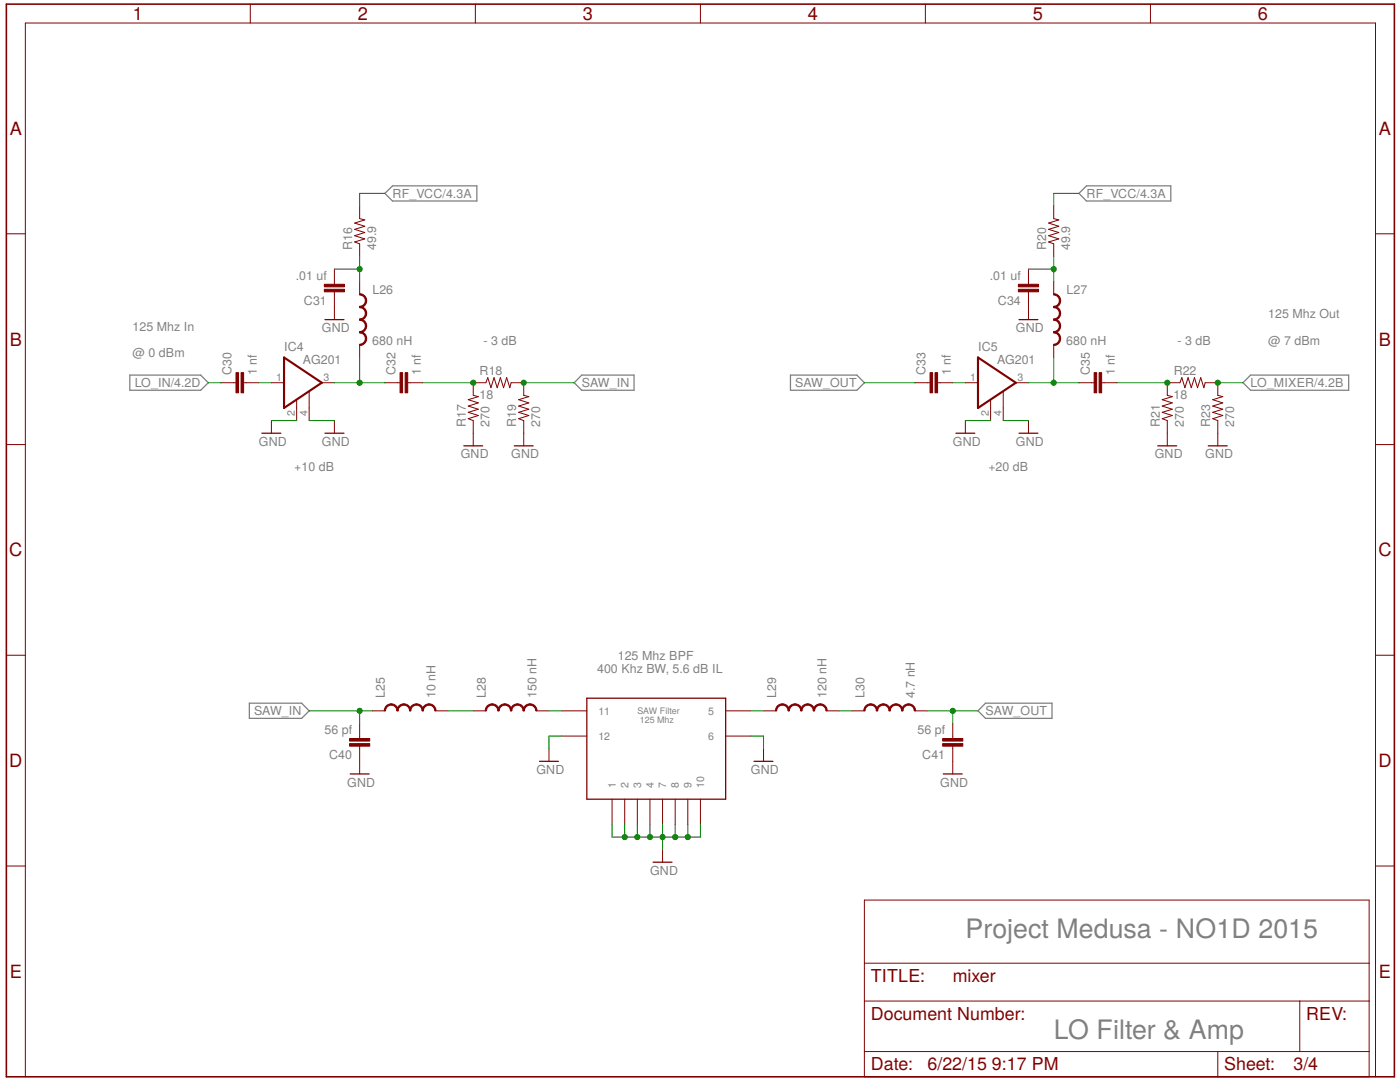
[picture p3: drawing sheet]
<svg xmlns="http://www.w3.org/2000/svg" width="279mm" height="216mm" viewBox="0 0 279 216" stroke-linecap="round" stroke-linejoin="round" font-family="sans-serif">
<path d="M76.8 38.6l1.5-1.5h16.9v3h-16.9zM215.3 38.6l1.5-1.5h16.9v3h-16.9zM25.9 74.8h14.1l1.6 1.6-1.6 1.5h-14.1zM116.1 74.8h10.4v3.1h-10.4l-1.5-1.5zM157.8 74.8h13.2l1.5 1.6-1.5 1.5h-13.2zM249.6 74.8h19.6v3.1h-19.6l-1.5-1.5zM49.8 140.3h10.4l1.5 1.5-1.5 1.5h-10.4zM196.7 140.3h13.3v3h-13.3l-1.5-1.5z" fill="none" stroke="#808080" stroke-width=".25"/>
<path d="M56.7 71.3l7.5 5.1-7.5 5zM195.2 71.3l7.5 5.1-7.5 5z" fill="none" stroke="#800000" stroke-width=".42"/>
<g fill="none" stroke="#800000" stroke-width=".2">
<path d="M50 .8v3.8M94.9 .8v3.8M139.8 .8v3.8M184.7 .8v3.8M229.6 .8v3.8M1.3 46.7h3.8M66.7 53.7v3M66.7 58.2v5.6M71.8 41.1v2.5l1 .3-2 .6 2 .6-2 .7 2 .6-2 .6 2 .7-2 .6 1 .4v2.5M71.8 56.2v2.5M205.3 53.7v3M205.3 58.2v5.6"/>
<path d="M210.3 41.1v2.5l1 .3-2 .6 2 .6-2 .7 2 .6-2 .6 2 .7-2 .6 1 .4v2.5M210.3 56.2v2.5M274.5 46.7h3.8M44.1 76.4h3M48.6 76.4h3M54.2 76.4h2.5M59.2 79.9v4M61.7 78.3v5.6M64.2 76.4h2.5M71.8 68.8v2.5M76.8 76.4h3M81.3 76.4h3.1"/>
<path d="M182.6 76.4h3M187.1 76.4h3M192.7 76.4h2.5M197.7 79.9v4M200.2 78.3v5.6M202.7 76.4h2.6M210.3 68.8v2.5M215.3 76.4h3.1M219.9 76.4h3M1.3 88.7h3.8M54.2 83.9v2.5M66.7 83.9v2.5"/>
<path d="M94.4 89v-5.1l-.9-.4 2-.6-2-.6 2-.6-2-.7 2-.6-2-.6 2-.7-1.1-.2v-2.5h2.6l.3-1 .7 2 .6-2 .6 2 .7-2 .6 2 .6-2 .6 2 .3-1h2.5v2.5l1 .2-2 .7 2 .6-2 .6 2 .7-2 .6 2 .6-2 .6 1 .4v5.1M192.7 83.9v2.5M205.3 83.9v2.5M233 89v-5.1l-1.1-.4 2.1-.6-2.1-.6 2.1-.6-2.1-.7 2.1-.6-2.1-.6 2.1-.7-1-.2v-2.5h2.5l.4-1 .6 2 .6-2 .6 2 .7-2 .6 2 .6-2 .7 2 .2-1h2.5v2.5l1 .2-2 .7 2 .6-2 .6 2 .7-2 .6 2 .6-2 .6 1 .4v5.1M274.5 88.7h3.8M1.3 130.7h3.8M274.5 130.7h3.8M71.8 144.4v3M71.8 148.9v5.5M74.3 141.8h2.5M86.9 141.8h2.5M94.4 141.8h2.6"/>
<path d="M107 141.8h2.6M109.6 149.4v2.5M112.1 141.8h5M112.1 146.9h5M122.2 159.5v5M124.7 159.5v5M127.2 159.5v5M129.7 159.5v5M132.2 159.5v5M134.7 159.5v5M137.3 159.5v5M139.8 159.5v5"/>
<path d="M144.8 141.8h5.1M144.8 146.9h5.1M152.4 141.8h2.5M152.4 149.4v2.5M165 141.8h2.5M170 141.8h2.5M182.6 141.8h2.5M190.1 144.4v3M190.1 148.9v5.5M1.3 172.8h3.8M132.2 169.5v2.5M172.5 179.6h100.7v35.3h-100.7z"/>
<path d="M274.5 172.8h3.8M172.5 199.7h100.7M172.5 192.2h100.7M259.4 199.7v10.1M5.1 214.9v-210.3h269.4v210.3M172.5 209.8h100.7M243 209.8v5.1"/>
</g>
<g fill="#800000" stroke="#800000" stroke-width=".2">
<path d="M48.1 74.4h.5v4h-.5z"/>
<path d="M47.1 74.4h.5v4h-.5z"/>
<path d="M80.9 74.4h.5v4h-.5z"/>
<path d="M79.8 74.4h.5v4h-.5z"/>
<path d="M64.7 56.7h4v.5h-4z"/>
<path d="M64.7 57.7h4v.5h-4z"/>
<path d="M186.6 74.4h.5v4h-.5z"/>
<path d="M185.6 74.4h.5v4h-.5z"/>
<path d="M219.4 74.4h.5v4h-.5z"/>
<path d="M218.4 74.4h.5v4h-.5z"/>
<path d="M203.2 56.7h4.1v.5h-4.1z"/>
<path d="M203.2 57.7h4.1v.5h-4.1z"/>
<path d="M69.8 147.4h4v.5h-4z"/>
<path d="M69.8 148.4h4v.5h-4z"/>
<path d="M188.1 147.4h4.1v.5h-4.1z"/>
<path d="M188.1 148.4h4.1v.5h-4.1z"/>
</g>
<g fill="#800000" stroke="#800000" stroke-width=".2">
<path d="M71.8 58.6a1.37 1.37 0 0 1 1.4 1.4h-.3a1.16 1.16 0 0 0-1.1-1.1z" fill-rule="evenodd"/>
<path d="M71.8 61.1a1.16 1.16 0 0 0 1.1-1.1h.3a1.37 1.37 0 0 1-1.4 1.4z" fill-rule="evenodd"/>
<path d="M71.8 61.1a1.37 1.37 0 0 1 1.4 1.4h-.3a1.16 1.16 0 0 0-1.1-1.1z" fill-rule="evenodd"/>
<path d="M71.8 63.6a1.16 1.16 0 0 0 1.1-1.1h.3a1.37 1.37 0 0 1-1.4 1.4z" fill-rule="evenodd"/>
<path d="M71.8 63.6a1.37 1.37 0 0 1 1.4 1.4h-.3a1.16 1.16 0 0 0-1.1-1.1z" fill-rule="evenodd"/>
<path d="M71.8 66.2a1.16 1.16 0 0 0 1.1-1.2h.3a1.37 1.37 0 0 1-1.4 1.4z" fill-rule="evenodd"/>
<path d="M71.8 66.2a1.37 1.37 0 0 1 1.4 1.3h-.3a1.16 1.16 0 0 0-1.1-1.1z" fill-rule="evenodd"/>
<path d="M71.8 68.7a1.16 1.16 0 0 0 1.1-1.2h.3a1.37 1.37 0 0 1-1.4 1.4z" fill-rule="evenodd"/>
<path d="M210.3 58.6a1.34 1.34 0 0 1 1.4 1.4h-.3l-.1-.6a1.07 1.07 0 0 0-1-.5z" fill-rule="evenodd"/>
<path d="M211.4 60h.3a1.34 1.34 0 0 1-1.4 1.4v-.3a1.12 1.12 0 0 0 1.1-1.1z" fill-rule="evenodd"/>
<path d="M210.3 61.1a1.34 1.34 0 0 1 1.4 1.4h-.3l-.1-.5a1.07 1.07 0 0 0-1-.6z" fill-rule="evenodd"/>
<path d="M211.4 62.5h.3a1.34 1.34 0 0 1-1.4 1.4v-.3a1.12 1.12 0 0 0 1.1-1.1z" fill-rule="evenodd"/>
<path d="M210.3 63.6a1.34 1.34 0 0 1 1.4 1.4h-.3l-.1-.5a1.07 1.07 0 0 0-1-.6z" fill-rule="evenodd"/>
<path d="M211.4 65h.3a1.34 1.34 0 0 1-1.4 1.4v-.2a1.12 1.12 0 0 0 1.1-1.2z" fill-rule="evenodd"/>
<path d="M210.3 66.2a1.34 1.34 0 0 1 1.4 1.3h-.3l-.1-.5a1.07 1.07 0 0 0-1-.6z" fill-rule="evenodd"/>
<path d="M211.4 67.5h.3a1.34 1.34 0 0 1-1.4 1.4v-.2a1.12 1.12 0 0 0 1.1-1.2z" fill-rule="evenodd"/>
<path d="M77.1 140.8l1-.4v.3l-.6 .2a1.07 1.07 0 0 0-.6 .9h-.2v-.1z" fill-rule="evenodd"/>
<path d="M78.1 140.4a1.37 1.37 0 0 1 1.4 1.4h-.3a1.12 1.12 0 0 0-1.1-1.1z" fill-rule="evenodd"/>
<path d="M79.6 140.8l1-.4v.3l-.6 .2a1.07 1.07 0 0 0-.5 .9h-.3v-.1z" fill-rule="evenodd"/>
<path d="M80.6 140.4a1.37 1.37 0 0 1 1.4 1.4h-.3a1.12 1.12 0 0 0-1.1-1.1z" fill-rule="evenodd"/>
<path d="M82.1 140.8l1-.4v.3l-.6 .2a1.07 1.07 0 0 0-.5 .9h-.3v-.1z" fill-rule="evenodd"/>
<path d="M83.1 140.4a1.37 1.37 0 0 1 1.4 1.4h-.3a1.12 1.12 0 0 0-1.1-1.1z" fill-rule="evenodd"/>
<path d="M84.6 140.8l1-.4v.3l-.5 .2a1.07 1.07 0 0 0-.6 .9h-.3v-.1z" fill-rule="evenodd"/>
<path d="M85.6 140.4a1.37 1.37 0 0 1 1.4 1.4h-.2a1.12 1.12 0 0 0-1.2-1.1z" fill-rule="evenodd"/>
<path d="M97.2 140.8l1-.4v.3l-.5 .2a1.07 1.07 0 0 0-.6 .9h-.3v-.1z" fill-rule="evenodd"/>
<path d="M98.2 140.4a1.37 1.37 0 0 1 1.4 1.4h-.2a1.16 1.16 0 0 0-1.2-1.1z" fill-rule="evenodd"/>
<path d="M99.8 140.8l1-.4v.3l-.6 .2a1.07 1.07 0 0 0-.6 .9h-.2v-.1z" fill-rule="evenodd"/>
<path d="M100.8 140.4a1.37 1.37 0 0 1 1.3 1.4h-.2a1.16 1.16 0 0 0-1.1-1.1z" fill-rule="evenodd"/>
<path d="M102.3 140.8l1-.4v.3l-.6 .2a1.07 1.07 0 0 0-.6 .9h-.2v-.1z" fill-rule="evenodd"/>
<path d="M103.3 140.4a1.37 1.37 0 0 1 1.3 1.4h-.2a1.16 1.16 0 0 0-1.1-1.1z" fill-rule="evenodd"/>
<path d="M104.8 140.8l1-.4v.3l-.6 .2a1.07 1.07 0 0 0-.6 .9h-.2v-.1z" fill-rule="evenodd"/>
<path d="M105.8 140.4a1.37 1.37 0 0 1 1.4 1.4h-.3a1.16 1.16 0 0 0-1.1-1.1z" fill-rule="evenodd"/>
<path d="M155.2 140.8l.9-.4v.3l-.8 .3-.3 .8h-.2v-.4z" fill-rule="evenodd"/>
<path d="M156.1 140.4a1.34 1.34 0 0 1 1.4 1.4h-.2l-.3-.8-.9-.3z" fill-rule="evenodd"/>
<path d="M157.7 140.8l1-.4v.3l-.8 .3-.4 .8h-.2l.1-.4z" fill-rule="evenodd"/>
<path d="M158.7 140.4a1.34 1.34 0 0 1 1.3 1.4h-.2l-.3-.8-.8-.3z" fill-rule="evenodd"/>
<path d="M160.2 140.8l1-.4v.3l-.8 .3-.4 .8h-.2l.1-.4z" fill-rule="evenodd"/>
<path d="M161.2 140.4a1.34 1.34 0 0 1 1.4 1.4h-.3a1.12 1.12 0 0 0-1.1-1.1z" fill-rule="evenodd"/>
<path d="M162.7 140.8l1-.4v.3l-.8 .3-.3 .8h-.3z" fill-rule="evenodd"/>
<path d="M163.7 140.4a1.37 1.37 0 0 1 1.4 1.4h-.3a1.12 1.12 0 0 0-1.1-1.1z" fill-rule="evenodd"/>
<path d="M172.8 140.8l1-.4v.3l-.6 .2a1.07 1.07 0 0 0-.6 .9h-.2v-.1z" fill-rule="evenodd"/>
<path d="M173.8 140.4a1.37 1.37 0 0 1 1.4 1.4h-.3a1.12 1.12 0 0 0-1.1-1.1z" fill-rule="evenodd"/>
<path d="M175.3 140.8l1-.4v.3l-.6 .2a1.07 1.07 0 0 0-.5 .9h-.3v-.1z" fill-rule="evenodd"/>
<path d="M176.3 140.4a1.37 1.37 0 0 1 1.4 1.4h-.3a1.12 1.12 0 0 0-1.1-1.1z" fill-rule="evenodd"/>
<path d="M177.8 140.8l1-.4v.3l-.6 .2a1.07 1.07 0 0 0-.5 .9h-.3v-.1z" fill-rule="evenodd"/>
<path d="M178.8 140.4a1.37 1.37 0 0 1 1.4 1.4h-.3a1.12 1.12 0 0 0-1.1-1.1z" fill-rule="evenodd"/>
<path d="M180.3 140.8l1-.4v.3l-.5 .2a1.07 1.07 0 0 0-.6 .9h-.3v-.1z" fill-rule="evenodd"/>
<path d="M181.3 140.4a1.37 1.37 0 0 1 1.4 1.4h-.2a1.12 1.12 0 0 0-1.2-1.1z" fill-rule="evenodd"/>
</g>
<g fill="none" stroke="#800000" stroke-width=".25">
<path d="M64.9 63.8h3.7M203.4 63.8h3.7M52.3 86.4h3.7M64.9 86.4h3.7M92.6 89h3.7M102.6 89h3.8M190.8 86.4h3.7M203.4 86.4h3.7M231.1 89h3.7M241.1 89h3.8M117.1 139.3h27.7v20.2h-27.7zM69.9 154.4h3.8"/>
<path d="M107.7 151.9h3.7M150.5 151.9h3.8M188.3 154.4h3.7M130.3 172h3.8"/>
</g>
<path d="M1.3 .8h277v214.1h-277z" fill="none" stroke="#800000" stroke-width=".32"/>
<g fill="none" stroke="#008000" stroke-width=".2">
<path d="M76.8 38.6h-5v2.5M215.3 38.6h-5v2.5M66.7 53.7h5.1M71.8 51.2v5M205.3 53.7h5M210.3 51.2v5M41.6 76.4h2.5M51.6 76.4h2.6M66.7 76.4h10.1M71.8 71.3v5.1M84.4 76.4h10M104.5 76.4h10.1"/>
<path d="M172.5 76.4h10.1M190.1 76.4h2.6M205.3 76.4h10M210.3 71.3v5.1M222.9 76.4h10.1M243 76.4h5.1M54.2 83.9h5M61.7 83.9h5M192.7 83.9h5M200.2 83.9h5.1M61.7 141.8h12.6M71.8 141.8v2.6"/>
<path d="M89.4 141.8h5M109.6 141.8h2.5M112.1 146.9h-2.5v2.5M149.9 146.9h2.5v2.5M149.9 141.8h2.5M167.5 141.8h2.5M185.1 141.8h10.1M190.1 141.8v2.6M122.2 164.5v2.5h17.6v-2.5M124.7 164.5v2.5M127.2 164.5v2.5M129.7 164.5v2.5"/>
<path d="M132.2 164.5v5M134.7 164.5v2.5M137.3 164.5v2.5"/>
</g>
<g fill="#008000" stroke="#008000" stroke-width=".2">
<circle cx="137.3" cy="167" r=".51"/>
<circle cx="134.7" cy="167" r=".51"/>
<circle cx="132.2" cy="167" r=".51"/>
<circle cx="129.7" cy="167" r=".51"/>
<circle cx="127.2" cy="167" r=".51"/>
<circle cx="124.7" cy="167" r=".51"/>
<circle cx="71.8" cy="76.4" r=".51"/>
<circle cx="71.8" cy="53.7" r=".51"/>
<circle cx="94.4" cy="76.4" r=".51"/>
<circle cx="210.3" cy="76.4" r=".51"/>
<circle cx="210.3" cy="53.7" r=".51"/>
<circle cx="233" cy="76.4" r=".51"/>
<circle cx="243" cy="76.4" r=".51"/>
<circle cx="104.5" cy="76.4" r=".51"/>
<circle cx="71.8" cy="141.8" r=".51"/>
<circle cx="190.1" cy="141.8" r=".51"/>
</g>
<g font-size="5.3" fill="#808080">
<text x="192.7" y="187.2">Project Medusa - NO1D 2015</text>
<text x="210.3" y="207.3">LO Filter &amp; Amp</text>
</g>
<g font-size="3.6" fill="#800000">
<text x="26.5" y="4">1</text>
<text x="71.4" y="4">2</text>
<text x="116.3" y="4">3</text>
<text x="161.2" y="4">4</text>
<text x="206.1" y="4">5</text>
<text x="251" y="4">6</text>
<text x="2" y="26.9">A</text>
<text x="275.2" y="26.9">A</text>
<text x="2" y="69">B</text>
<text x="275.2" y="69">B</text>
<text x="1.9" y="111">C</text>
<text x="275.1" y="111">C</text>
<text x="1.9" y="153.1">D</text>
<text x="275.1" y="153.1">D</text>
<text x="2" y="195.1">E</text>
<text x="173.8" y="196">TITLE:</text>
<text x="190.1" y="196">mixer</text>
<text x="275.2" y="195.1">E</text>
<text x="173.8" y="203.5">Document Number:</text>
<text x="260.7" y="203.5">REV:</text>
<text x="173.8" y="213.6">Date:</text>
<text x="185.1" y="213.6">6/22/15</text>
<text x="198" y="213.6">9:17 PM</text>
<text x="244.3" y="213.6">Sheet:</text>
<text x="258.1" y="213.6">3/4</text>
</g>
<g font-size="2.5" fill="#808080">
<text x="78.3" y="39.5">RF_VCC/4.3A</text>
<text x="216.9" y="39.5">RF_VCC/4.3A</text>
<text x="70.3" y="49.9" transform="rotate(-90 70.3 49.9)">R16</text>
<text x="75.1" y="49.9" transform="rotate(-90 75.1 49.9)">49.9</text>
<text x="208.8" y="49.9" transform="rotate(-90 208.8 49.9)">R20</text>
<text x="213.6" y="49.9" transform="rotate(-90 213.6 49.9)">49.9</text>
<text x="59" y="55.8">.01 uf</text>
<text x="74.3" y="58.7">L26</text>
<text x="197.5" y="55.8">.01 uf</text>
<text x="212.8" y="58.7">L27</text>
<text x="60.7" y="60.9">C31</text>
<text x="199.2" y="60.9">C34</text>
<text x="253.1" y="63.5">125 Mhz Out</text>
<text x="26.5" y="66">125 Mhz In</text>
<text x="26.5" y="71.3">@ 0 dBm</text>
<text x="56.7" y="70.1">IC4</text>
<text x="64.2" y="66.3">GND</text>
<text x="74.3" y="68.8">680 nH</text>
<text x="96.5" y="68.8">- 3 dB</text>
<text x="195.2" y="70.1">IC5</text>
<text x="202.8" y="66.3">GND</text>
<text x="212.8" y="68.8">680 nH</text>
<text x="235" y="68.8">- 3 dB</text>
<text x="253.1" y="68.8">@ 7 dBm</text>
<text x="26.9" y="77.2">LO_IN/4.2D</text>
<text x="46.2" y="74.8" transform="rotate(-90 46.2 74.8)">C30</text>
<text x="51.3" y="74.9" transform="rotate(-90 51.3 74.9)">1 nf</text>
<text x="60.5" y="72.6">AG201</text>
<text x="79" y="74.8" transform="rotate(-90 79 74.8)">C32</text>
<text x="84" y="74.9" transform="rotate(-90 84 74.9)">1 nf</text>
<text x="95.7" y="74.9">R18</text>
<text x="116.1" y="77.2">SAW_IN</text>
<text x="158.7" y="77.2">SAW_OUT</text>
<text x="184.7" y="74.8" transform="rotate(-90 184.7 74.8)">C33</text>
<text x="189.8" y="74.9" transform="rotate(-90 189.8 74.9)">1 nf</text>
<text x="199" y="72.6">AG201</text>
<text x="217.5" y="74.8" transform="rotate(-90 217.5 74.8)">C35</text>
<text x="222.5" y="74.9" transform="rotate(-90 222.5 74.9)">1 nf</text>
<text x="234.2" y="74.9">R22</text>
<text x="249.6" y="77.2">LO_MIXER/4.2B</text>
<text x="95.7" y="79.6">18</text>
<text x="234.2" y="79.6">18</text>
<text x="51.7" y="89">GND</text>
<text x="64.2" y="89">GND</text>
<text x="93" y="85.2" transform="rotate(-90 93 85.2)">R17</text>
<text x="97.7" y="85.2" transform="rotate(-90 97.7 85.2)">270</text>
<text x="103" y="85.2" transform="rotate(-90 103 85.2)">R19</text>
<text x="107.8" y="85.2" transform="rotate(-90 107.8 85.2)">270</text>
<text x="190.2" y="89">GND</text>
<text x="202.8" y="89">GND</text>
<text x="231.5" y="85.2" transform="rotate(-90 231.5 85.2)">R21</text>
<text x="236.2" y="85.2" transform="rotate(-90 236.2 85.2)">270</text>
<text x="241.5" y="85.2" transform="rotate(-90 241.5 85.2)">R23</text>
<text x="246.3" y="85.2" transform="rotate(-90 246.3 85.2)">270</text>
<text x="58.7" y="94">+10 dB</text>
<text x="91.9" y="91.5">GND</text>
<text x="102" y="91.5">GND</text>
<text x="197.2" y="94">+20 dB</text>
<text x="230.5" y="91.5">GND</text>
<text x="240.5" y="91.5">GND</text>
<text x="123.3" y="131.6">125 Mhz BPF</text>
<text x="119.2" y="134.3">400 Khz BW, 5.6 dB IL</text>
<text x="50.7" y="142.7">SAW_IN</text>
<text x="76.8" y="139.3" transform="rotate(-90 76.8 139.3)">L25</text>
<text x="86.9" y="139.3" transform="rotate(-90 86.9 139.3)">10 nH</text>
<text x="97" y="139.3" transform="rotate(-90 97 139.3)">L28</text>
<text x="107" y="139.3" transform="rotate(-90 107 139.3)">150 nH</text>
<text x="154.9" y="139.3" transform="rotate(-90 154.9 139.3)">L29</text>
<text x="165" y="139.3" transform="rotate(-90 165 139.3)">120 nH</text>
<text x="172.5" y="139.3" transform="rotate(-90 172.5 139.3)">L30</text>
<text x="182.6" y="139.3" transform="rotate(-90 182.6 139.3)">4.7 nH</text>
<text x="196.7" y="142.7">SAW_OUT</text>
<text x="64.8" y="146.5">56 pf</text>
<text x="183.1" y="146.5">56 pf</text>
<text x="65.7" y="151.5">C40</text>
<text x="107.1" y="154.4">GND</text>
<text x="149.9" y="154.4">GND</text>
<text x="184.1" y="151.5">C41</text>
<text x="69.3" y="156.9">GND</text>
<text x="187.6" y="156.9">GND</text>
<text x="129.7" y="174.6">GND</text>
</g>
<g font-size="2.1" fill="#808080">
<text x="55.1" y="76">1</text>
<text x="64.6" y="76">3</text>
<text x="193.6" y="76">1</text>
<text x="203.1" y="76">3</text>
<text x="58.8" y="82.9" transform="rotate(-90 58.8 82.9)">2</text>
<text x="61.4" y="82.9" transform="rotate(-90 61.4 82.9)">4</text>
<text x="197.3" y="82.9" transform="rotate(-90 197.3 82.9)">2</text>
<text x="199.9" y="82.9" transform="rotate(-90 199.9 82.9)">4</text>
<text x="119.4" y="142.6">11</text>
<text x="141.3" y="142.6">5</text>
<text x="119.4" y="147.6">12</text>
<text x="141.3" y="147.6">6</text>
<text x="122.9" y="157.1" transform="rotate(-90 122.9 157.1)">1</text>
<text x="125.4" y="157.1" transform="rotate(-90 125.4 157.1)">2</text>
<text x="127.9" y="157.1" transform="rotate(-90 127.9 157.1)">3</text>
<text x="130.5" y="157.1" transform="rotate(-90 130.5 157.1)">4</text>
<text x="133" y="157.1" transform="rotate(-90 133 157.1)">7</text>
<text x="135.5" y="157.1" transform="rotate(-90 135.5 157.1)">8</text>
<text x="138" y="157.1" transform="rotate(-90 138 157.1)">9</text>
<text x="140.5" y="157.1" transform="rotate(-90 140.5 157.1)">10</text>
</g>
<g font-size="1.8" fill="#808080">
<text x="127.2" y="142.5">SAW Filter</text>
<text x="127.7" y="144.4">125 Mhz</text>
</g>
</svg>
